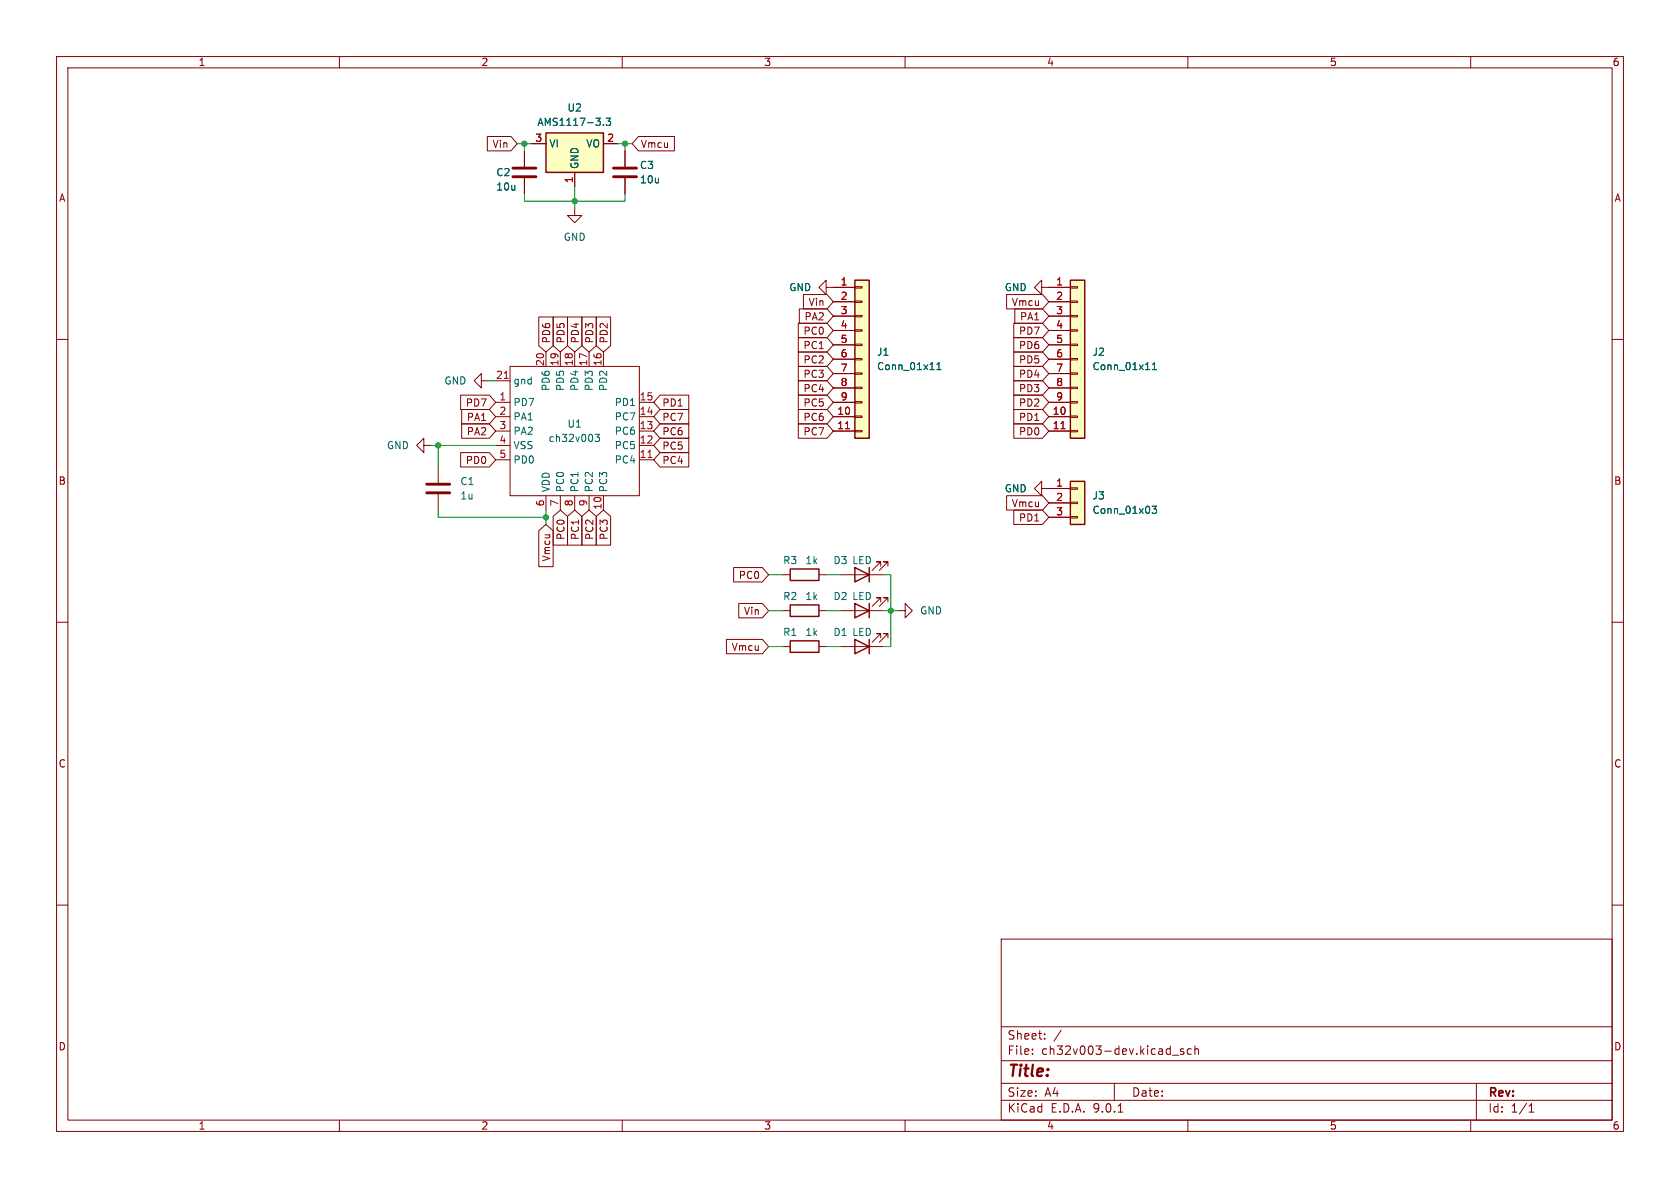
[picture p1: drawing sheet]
<svg xmlns="http://www.w3.org/2000/svg" width="297mm" height="210mm" viewBox="0 0 297 210" stroke-linecap="round" stroke-linejoin="round" font-family="sans-serif">
<g fill="none" stroke="#840000" stroke-width=".18">
<path d="M10 10h277v190h-277zM12 12h273v186h-273zM60 10v2M110 10v2M160 10v2M210 10v2M260 10v2M10 60h2M87.6 67.3h2.6M87.6 71.1h2.6M87.6 73.7h2.6M87.6 76.2h2.6"/>
<path d="M87.6 78.7h2.6M90.2 64.8h22.8v22.8h-22.8zM96.5 62.2v2.6M99.1 62.2v2.6M101.6 62.2v2.6M104.1 62.2v2.6M106.7 62.2v2.6M113 71.1h2.6M113 73.7h2.6M113 76.2h2.6M113 78.7h2.6M285 60h2"/>
<path d="M87.6 81.3h2.6M96.5 87.6v2.6M99.1 87.6v2.6M101.6 87.6v2.6M104.1 87.6v2.6M106.7 87.6v2.6M113 81.3h2.6M10 110h2M148.6 108h7.6M148.6 114.3h7.6M148.6 101.6h7.6M155.7 106.4v-.7h-.8h.8l-1.5 1.5"/>
<path d="M155.7 112.8v-.8h-.8h.8l-1.5 1.5M155.7 100.1v-.8h-.8h.8l-1.5 1.5M157 106.4v-.7h-.8h.8l-1.6 1.5M157 112.8v-.8h-.8h.8l-1.6 1.5M157 100.1v-.8h-.8h.8l-1.6 1.5M285 110h2M10 160h2M177 166h108v32h-108zM285 160h2M60 198v2M110 198v2M160 198v2"/>
<path d="M177 194.5h108M177 191.5h108M177 187.5h108M177 181.5h108M182.5 186.3v.1M182.5 185.5v.1M184.7 183.6v.1M184.7 182.8v.1M187.6 182.1l-1.3 2M197 191.5v3M197.7 196.6h.8M207.2 186.5h1.2"/>
<path d="M209.2 185.5l-.3-.1-.2 .2v.2l.5 .2v.3h-.5M210 198v2M210.6 185.5l-.4-.1-.3 .3v.4l.1 .2h.6M211.2 185.5l.3-.1 .3 .1 .1 .9M211.2 184.9v1.5M260 198v2M261 191.5v6.5M270.3 196.6h.9M270.3 195.5l.4-.4v1.5"/>
</g>
<path d="M89.1 66.9h.8M114.5 80.9h.8" fill="none" stroke="#a90000" stroke-width=".18"/>
<path d="M105.2 76.8h.8l-.4 .5 .3 .1v.5l-.2 .1-.5-.1" fill="none" stroke="#006464" stroke-width=".18"/>
<path d="M151.1 106.7l2.6 1.3-2.6 1.2zM151.1 113l2.6 1.3-2.6 1.3zM151.1 100.3l2.6 1.3-2.6 1.3zM153.7 100.3v2.6M153.7 106.7v2.5M153.7 113v2.6" fill="none" stroke="#840000" stroke-width=".25"/>
<path d="M189.2 85.1h2.6v7.6h-2.6z" fill="#ffffc2"/>
<path d="M189.2 85.1h2.6v7.6h-2.6z" fill="none" stroke="#840000" stroke-width=".25"/>
<path d="M184.1 86.4v-1.3l-1.2 1.3 1.2 1.2v-1.2h5.1M185.4 88.9h3.8M185.4 91.4h3.8M189.2 86.2h1.3v.3h-1.3zM189.2 88.8h1.3v.2h-1.3zM189.2 91.3h1.3v.3h-1.3z" fill="none" stroke="#840000" stroke-width=".18"/>
<path d="M203.7 89.5h.8l-.5 .5 .4 .1v.5l-.2 .1-.5-.1" fill="none" stroke="#006464" stroke-width=".18"/>
<path d="M151.1 49.5h2.6v28h-2.6z" fill="#ffffc2"/>
<path d="M151.1 49.5h2.6v28h-2.6z" fill="none" stroke="#840000" stroke-width=".25"/>
<g fill="none" stroke="#840000" stroke-width=".18">
<path d="M146 50.8v-1.3l-1.2 1.3 1.2 1.3v-1.3h5.1M147.3 53.3h3.8M147.3 55.9h3.8M147.3 58.4h3.8M151.1 50.7h1.3v.2h-1.3zM151.1 53.2h1.3v.3h-1.3zM151.1 55.8h1.3v.2h-1.3zM151.1 58.3h1.3v.2h-1.3zM184.1 50.8v-1.3l-1.2 1.3 1.2 1.3v-1.3h1.3M147.3 61h3.8M147.3 63.5h3.8M147.3 66h3.8"/>
<path d="M147.3 68.6h3.8M147.3 71.1h3.8M147.3 73.7h3.8M147.3 76.2h3.8M151.1 60.8h1.3v.3h-1.3zM151.1 63.4h1.3v.2h-1.3zM151.1 65.9h1.3v.3h-1.3zM151.1 68.5h1.3v.2h-1.3zM151.1 71h1.3v.2h-1.3zM151.1 73.5h1.3v.3h-1.3zM151.1 76.1h1.3v.2h-1.3z"/>
</g>
<path d="M149.5 75.8h.7" fill="none" stroke="#a90000" stroke-width=".18"/>
<path d="M165.6 65.3h.8M165.6 64.4l.4-.3v1.2" fill="none" stroke="#006464" stroke-width=".18"/>
<path d="M189.2 49.5h2.6v28h-2.6z" fill="#ffffc2"/>
<path d="M189.2 49.5h2.6v28h-2.6z" fill="none" stroke="#840000" stroke-width=".25"/>
<g fill="none" stroke="#840000" stroke-width=".18">
<path d="M92.7 26.7v2.8M92.7 31.5v2.8M110.5 26.7v2.8M110.5 31.5v2.8M185.4 50.8h3.8M185.4 53.3h3.8M185.4 55.9h3.8M185.4 58.4h3.8M189.2 50.7h1.3v.2h-1.3zM189.2 53.2h1.3v.3h-1.3zM189.2 55.8h1.3v.2h-1.3zM189.2 58.3h1.3v.2h-1.3z"/>
<path d="M74.9 78.7v-1.2l-1.2 1.2 1.2 1.3v-1.3h1.3M85.1 67.3v-1.3l-1.3 1.3 1.3 1.3v-1.3h1.3M185.4 61h3.8M185.4 63.5h3.8M185.4 66h3.8M185.4 68.6h3.8M185.4 71.1h3.8M185.4 73.7h3.8M185.4 76.2h3.8M189.2 60.8h1.3v.3h-1.3zM189.2 63.4h1.3v.2h-1.3zM189.2 65.9h1.3v.3h-1.3z"/>
<path d="M189.2 68.5h1.3v.2h-1.3zM189.2 71h1.3v.2h-1.3zM189.2 73.5h1.3v.3h-1.3zM189.2 76.1h1.3v.2h-1.3zM77.5 82.6v2.7M77.5 87.4v2.8"/>
</g>
<path d="M187.6 75.8h.7" fill="none" stroke="#a90000" stroke-width=".18"/>
<path d="M203.7 65.3h.8M203.7 64.4l.4-.3v1.2" fill="none" stroke="#006464" stroke-width=".18"/>
<path d="M90.7 29.7h4M90.7 31.2h4M108.5 29.7h4M108.5 31.2h4M75.4 85.6h4.1M75.4 87.1h4.1" fill="none" stroke="#840000" stroke-width=".51"/>
<path d="M96.5 23.5h10.2v7h-10.2z" fill="#ffffc2"/>
<path d="M96.5 23.5h10.2v7h-10.2zM139.7 113.3h5.1v2h-5.1zM139.7 100.6h5.1v2h-5.1zM139.7 106.9h5.1v2.1h-5.1z" fill="none" stroke="#840000" stroke-width=".25"/>
<g fill="none" stroke="#840000" stroke-width=".18">
<path d="M86.2 24.1h4.1l1.1 1.3-1.1 1.3h-4.1zM92.7 26.7v2.8M92.7 31.5v2.8M94 25.4h2.5M101.6 36.8v1.3h1.3l-1.3 1.3-1.3-1.3h1.3M101.6 30.5v2.5M106.7 25.4h2.5M110.5 26.7v2.8M110.5 31.5v2.8M112.9 24.1h6.3v2.6h-6.3l-1.1-1.3zM95.2 56h2.6v5.1l-1.3 1.1-1.3-1.1zM97.8 56h2.5v5.1l-1.2 1.1-1.3-1.1z"/>
<path d="M100.3 56h2.6v5.1l-1.3 1.1-1.3-1.1zM102.9 56h2.5v5.1l-1.3 1.1-1.2-1.1zM105.4 56h2.6v5.1l-1.3 1.1-1.3-1.1zM141.1 59.7h5.1l1.1 1.3-1.1 1.2h-5.1zM141.1 57.1h5.1l1.1 1.3-1.1 1.3h-5.1zM141.3 54.6h4.9l1.1 1.3-1.1 1.3h-4.9zM142 52.1h4.2l1.1 1.2-1.1 1.3h-4.2zM147.3 50.8h3.8M147.3 53.3h3.8M147.3 55.9h3.8M147.3 58.4h3.8M178 52.1h6.3l1.1 1.2-1.1 1.3h-6.3z"/>
<path d="M179.2 59.7h5.1l1.1 1.3-1.1 1.2h-5.1zM179.2 57.1h5.1l1.1 1.3-1.1 1.3h-5.1zM179.4 54.6h4.9l1.1 1.3-1.1 1.3h-4.9zM185.4 50.8h3.8M185.4 53.3h3.8M185.4 55.9h3.8M185.4 58.4h3.8M81.4 69.8h5.1l1.1 1.3-1.1 1.3h-5.1zM81.6 74.9h4.9l1.1 1.3-1.1 1.3h-4.9zM81.6 72.4h4.9l1.1 1.3-1.1 1.2h-4.9zM116.7 69.8h5.1v2.6h-5.1l-1.1-1.3zM116.7 74.9h5.1v2.6h-5.1l-1.1-1.3z"/>
<path d="M116.7 72.4h5.1v2.5h-5.1l-1.1-1.2zM116.7 77.5h5.1v2.5h-5.1l-1.1-1.3zM141.1 64.8h5.1l1.1 1.2-1.1 1.3h-5.1zM141.1 69.8h5.1l1.1 1.3-1.1 1.3h-5.1zM141.1 74.9h5.1l1.1 1.3-1.1 1.3h-5.1zM141.1 67.3h5.1l1.1 1.3-1.1 1.3h-5.1zM141.1 72.4h5.1l1.1 1.3-1.1 1.2h-5.1zM141.1 62.2h5.1l1.1 1.3-1.1 1.3h-5.1zM147.3 61h3.8M147.3 63.5h3.8M147.3 66h3.8M147.3 68.6h3.8"/>
<path d="M147.3 71.1h3.8M147.3 73.7h3.8M147.3 76.2h3.8M179.2 62.2h5.1l1.1 1.3-1.1 1.3h-5.1zM179.2 67.3h5.1l1.1 1.3-1.1 1.3h-5.1zM179.2 64.8h5.1l1.1 1.2-1.1 1.3h-5.1zM179.2 69.8h5.1l1.1 1.3-1.1 1.3h-5.1zM179.2 72.4h5.1l1.1 1.3-1.1 1.2h-5.1zM179.2 74.9h5.1l1.1 1.3-1.1 1.3h-5.1zM185.4 61h3.8M185.4 63.5h3.8M185.4 66h3.8"/>
<path d="M185.4 68.6h3.8M185.4 71.1h3.8M185.4 73.7h3.8M185.4 76.2h3.8M81.4 80h5.1l1.1 1.3-1.1 1.3h-5.1zM95.2 93.8l1.3-1.1 1.3 1.1v6.4h-2.6zM97.8 91.3l1.3-1.1 1.2 1.1v5.1h-2.5zM100.3 91.3l1.3-1.1 1.3 1.1v5.1h-2.6zM102.9 91.3l1.2-1.1 1.3 1.1v5.1h-2.5zM105.4 91.3l1.3-1.1 1.3 1.1v5.1h-2.6zM116.7 80h5.1v2.6h-5.1l-1.1-1.3zM178 87.6h6.3l1.1 1.3-1.1 1.3h-6.3z"/>
<path d="M179.2 90.2h5.1l1.1 1.2-1.1 1.3h-5.1zM185.4 86.4h3.8M185.4 88.9h3.8M185.4 91.4h3.8M128.4 113h6.4l1.1 1.3-1.1 1.3h-6.4zM129.7 100.3h5.1l1.1 1.3-1.1 1.3h-5.1zM130.6 106.7h4.2l1.1 1.3-1.1 1.2h-4.2zM138.4 114.3h1.3M138.4 101.6h1.3M138.4 108h1.3M144.8 114.3h1.2M144.8 101.6h1.2"/>
<path d="M144.8 108h1.2M158.7 108h1.3v-1.3l1.3 1.3-1.3 1.2v-1.2"/>
</g>
<path d="M106.7 22v.2M107.2 20.9h.7l-.4 .5 .4 .1v.5l-.2 .2-.5-.2M165.6 65.3h.8M165.6 64.4l.4-.3v1.2M203.7 65.3h.8M203.7 64.4l.4-.3v1.2M203.7 89.5h.8l-.5 .5 .4 .1v.5l-.2 .1-.5-.1" fill="none" stroke="#006464" stroke-width=".18"/>
<g fill="none" stroke="#009600" stroke-width=".18">
<path d="M91.4 25.4h2.6M92.7 25.4v1.3M92.7 34.3v1.3h17.8v-1.3M101.6 33v3.8M109.2 25.4h2.6M110.5 25.4v1.3M76.2 78.7h11.4M77.5 78.7v3.9M86.4 67.3h1.2M77.5 90.2v1.2h19M96.5 90.2v2.5M135.9 101.6h2.5"/>
<path d="M135.9 114.3h2.5M135.9 108h2.5M146 101.6h2.6M146 114.3h2.6M146 108h2.6M156.2 101.6h1.3v12.7h-1.3M156.2 108h2.5"/>
</g>
<path d="M149.5 75.8h.7M187.6 75.8h.7" fill="none" stroke="#a90000" stroke-width=".18"/>
<g fill="#009600" stroke="#009600" stroke-width=".18">
<circle cx="157.5" cy="108" r=".46"/>
<circle cx="77.5" cy="78.7" r=".46"/>
<circle cx="96.5" cy="91.4" r=".46"/>
<circle cx="92.7" cy="25.4" r=".46"/>
<circle cx="110.5" cy="25.4" r=".46"/>
<circle cx="101.6" cy="35.6" r=".46"/>
</g>
<text font-size="2.8" fill="#840000" x="178" y="190.9">Title:</text>
<g font-size="2.1" fill="#840000">
<text x="178" y="184">Sheet:</text>
<text x="178" y="186.7">File:</text>
<text x="184.1" y="186.7">ch32v003-dev.kicad_sch</text>
<text x="178" y="196.9">KiCad</text>
<text x="178" y="194.1">Size:</text>
<text x="184.7" y="194.1">A4</text>
<text x="185.7" y="196.9">E.D.A.</text>
<text x="193.3" y="196.9">9.0.1</text>
<text x="200" y="194.1">Date:</text>
<text x="263" y="194.3">Rev:</text>
<text x="263" y="196.9">Id:</text>
<text x="267.1" y="196.9">1/1</text>
</g>
<g font-size="1.8" fill="#840000">
<text x="35" y="11.9">1</text>
<text x="85" y="11.9">2</text>
<text x="135" y="11.9">3</text>
<text x="185" y="11.9">4</text>
<text x="235" y="11.9">5</text>
<text x="285" y="11.9">6</text>
<text x="87" y="26.4">Vin</text>
<text x="113.2" y="26.4">Vmcu</text>
<text x="10.3" y="35.9">A</text>
<text x="285.3" y="35.9">A</text>
<text x="141.9" y="59.4">PC0</text>
<text x="142.1" y="56.8">PA2</text>
<text x="142.8" y="54.3">Vin</text>
<text x="178.8" y="54.3">Vmcu</text>
<text x="180" y="59.4">PD7</text>
<text x="180.2" y="56.8">PA1</text>
<text x="97.5" y="60.8" transform="rotate(-90 97.5 60.8)">PD6</text>
<text x="100" y="60.8" transform="rotate(-90 100 60.8)">PD5</text>
<text x="102.6" y="60.8" transform="rotate(-90 102.6 60.8)">PD4</text>
<text x="105.1" y="60.8" transform="rotate(-90 105.1 60.8)">PD3</text>
<text x="107.6" y="60.8" transform="rotate(-90 107.6 60.8)">PD2</text>
<text x="141.9" y="64.5">PC2</text>
<text x="141.9" y="61.9">PC1</text>
<text x="180" y="64.5">PD5</text>
<text x="180" y="61.9">PD6</text>
<text x="141.9" y="67">PC3</text>
<text x="141.9" y="69.5">PC4</text>
<text x="180" y="69.5">PD3</text>
<text x="180" y="67">PD4</text>
<text x="82.2" y="72.1">PD7</text>
<text x="82.4" y="77.2">PA2</text>
<text x="82.4" y="74.6">PA1</text>
<text x="117" y="72.1">PD1</text>
<text x="117" y="77.2">PC6</text>
<text x="117" y="74.6">PC7</text>
<text x="141.9" y="72.1">PC5</text>
<text x="141.9" y="77.2">PC7</text>
<text x="141.9" y="74.6">PC6</text>
<text x="180" y="72.1">PD2</text>
<text x="180" y="74.6">PD1</text>
<text x="180" y="77.2">PD0</text>
<text x="82.2" y="82.2">PD0</text>
<text x="117" y="82.2">PC4</text>
<text x="117" y="79.7">PC5</text>
<text x="10.3" y="85.9">B</text>
<text x="178.8" y="89.9">Vmcu</text>
<text x="285.3" y="85.9">B</text>
<text x="100" y="95.6" transform="rotate(-90 100 95.6)">PC0</text>
<text x="102.6" y="95.6" transform="rotate(-90 102.6 95.6)">PC1</text>
<text x="105.1" y="95.6" transform="rotate(-90 105.1 95.6)">PC2</text>
<text x="107.6" y="95.6" transform="rotate(-90 107.6 95.6)">PC3</text>
<text x="180" y="92.4">PD1</text>
<text x="97.5" y="99.4" transform="rotate(-90 97.5 99.4)">Vmcu</text>
<text x="130.5" y="102.6">PC0</text>
<text x="131.4" y="108.9">Vin</text>
<text x="129.2" y="115.3">Vmcu</text>
<text x="10.3" y="135.9">C</text>
<text x="285.3" y="135.9">C</text>
<text x="10.3" y="185.9">D</text>
<text x="285.3" y="185.9">D</text>
<text x="35" y="199.9">1</text>
<text x="85" y="199.9">2</text>
<text x="135" y="199.9">3</text>
<text x="185" y="199.9">4</text>
<text x="235" y="199.9">5</text>
<text x="285" y="199.9">6</text>
</g>
<g font-size="1.8" fill="#006464">
<text x="94.9" y="22.5">AMS1117-3.3</text>
<text x="100.2" y="19.9">U2</text>
<text x="97" y="26.3">VI</text>
<text x="102.5" y="30" transform="rotate(-90 102.5 30)">GND</text>
<text x="103.5" y="26.3">VO</text>
<text x="87.6" y="31.3">C2</text>
<text x="87.6" y="33.9">10u</text>
<text x="113" y="30.1">C3</text>
<text x="113" y="32.6">10u</text>
<text x="99.6" y="42.8">GND</text>
<text x="139.4" y="51.7">GND</text>
<text x="177.5" y="51.7">GND</text>
<text x="154.9" y="63.1">J1</text>
<text x="154.9" y="65.6">Conn_01x11</text>
<text x="193" y="63.1">J2</text>
<text x="193" y="65.6">Conn_01x11</text>
<text x="78.5" y="68.2">GND</text>
<text x="90.7" y="68.2">gnd</text>
<text x="90.7" y="72">PD7</text>
<text x="97.4" y="69.2" transform="rotate(-90 97.4 69.2)">PD6</text>
<text x="99.9" y="69.2" transform="rotate(-90 99.9 69.2)">PD5</text>
<text x="102.5" y="69.2" transform="rotate(-90 102.5 69.2)">PD4</text>
<text x="105" y="69.2" transform="rotate(-90 105 69.2)">PD3</text>
<text x="107.5" y="69.2" transform="rotate(-90 107.5 69.2)">PD2</text>
<text x="108.6" y="72">PD1</text>
<text x="90.7" y="74.5">PA1</text>
<text x="90.7" y="77.1">PA2</text>
<text x="100.2" y="75.8">U1</text>
<text x="108.6" y="74.5">PC7</text>
<text x="108.6" y="77.1">PC6</text>
<text x="68.3" y="79.6">GND</text>
<text x="90.7" y="79.6">VSS</text>
<text x="90.7" y="82.1">PD0</text>
<text x="96.9" y="78.3">ch32v003</text>
<text x="108.6" y="79.6">PC5</text>
<text x="108.6" y="82.1">PC4</text>
<text x="81.3" y="86">C1</text>
<text x="81.3" y="88.5">1u</text>
<text x="97.4" y="87.1" transform="rotate(-90 97.4 87.1)">VDD</text>
<text x="99.9" y="87.1" transform="rotate(-90 99.9 87.1)">PC0</text>
<text x="102.5" y="87.1" transform="rotate(-90 102.5 87.1)">PC1</text>
<text x="105" y="87.1" transform="rotate(-90 105 87.1)">PC2</text>
<text x="107.5" y="87.1" transform="rotate(-90 107.5 87.1)">PC3</text>
<text x="177.5" y="87.2">GND</text>
<text x="193" y="88.5">J3</text>
<text x="193" y="91">Conn_01x03</text>
<text x="138.4" y="99.9">R3</text>
<text x="142.3" y="99.9">1k</text>
<text x="147.2" y="99.9">D3 LED</text>
<text x="138.4" y="106.3">R2</text>
<text x="142.3" y="106.3">1k</text>
<text x="147.2" y="106.3">D2 LED</text>
<text x="138.4" y="112.6">R1</text>
<text x="142.3" y="112.6">1k</text>
<text x="147.2" y="112.6">D1 LED</text>
<text x="162.6" y="108.8">GND</text>
</g>
<g font-size="1.8" fill="#a90000">
<text x="94.5" y="25.1">3</text>
<text x="107.2" y="25.1">2</text>
<text x="101.3" y="32.5" transform="rotate(-90 101.3 32.5)">1</text>
<text x="148.5" y="50.5">1</text>
<text x="148.5" y="53.1">2</text>
<text x="186.6" y="50.5">1</text>
<text x="186.6" y="53.1">2</text>
<text x="148.5" y="55.6">3</text>
<text x="148.5" y="58.2">4</text>
<text x="186.6" y="55.6">3</text>
<text x="186.6" y="58.2">4</text>
<text x="96.3" y="64.8" transform="rotate(-90 96.3 64.8)">20</text>
<text x="98.8" y="64.8" transform="rotate(-90 98.8 64.8)">19</text>
<text x="101.3" y="64.8" transform="rotate(-90 101.3 64.8)">18</text>
<text x="103.9" y="64.8" transform="rotate(-90 103.9 64.8)">17</text>
<text x="106.4" y="64.8" transform="rotate(-90 106.4 64.8)">16</text>
<text x="148.5" y="60.7">5</text>
<text x="148.5" y="63.2">6</text>
<text x="148.5" y="65.8">7</text>
<text x="186.6" y="60.7">5</text>
<text x="186.6" y="63.2">6</text>
<text x="186.6" y="65.8">7</text>
<text x="87.6" y="67.1">21</text>
<text x="88.2" y="70.9">1</text>
<text x="113" y="70.9">15</text>
<text x="148.5" y="68.3">8</text>
<text x="148.5" y="70.9">9</text>
<text x="186.6" y="68.3">8</text>
<text x="186.6" y="70.9">9</text>
<text x="88.2" y="73.4">2</text>
<text x="88.2" y="75.9">3</text>
<text x="113" y="73.4">14</text>
<text x="113" y="75.9">13</text>
<text x="147.9" y="73.4">10</text>
<text x="147.9" y="75.9">11</text>
<text x="186" y="73.4">10</text>
<text x="186" y="75.9">11</text>
<text x="88.2" y="78.5">4</text>
<text x="88.2" y="81">5</text>
<text x="113" y="78.5">12</text>
<text x="113" y="81">11</text>
<text x="96.3" y="89.6" transform="rotate(-90 96.3 89.6)">6</text>
<text x="98.8" y="89.6" transform="rotate(-90 98.8 89.6)">7</text>
<text x="101.3" y="89.6" transform="rotate(-90 101.3 89.6)">8</text>
<text x="103.9" y="89.6" transform="rotate(-90 103.9 89.6)">9</text>
<text x="186.6" y="86.1">1</text>
<text x="186.6" y="88.6">2</text>
<text x="106.4" y="90.2" transform="rotate(-90 106.4 90.2)">10</text>
<text x="186.6" y="91.2">3</text>
</g>
</svg>
